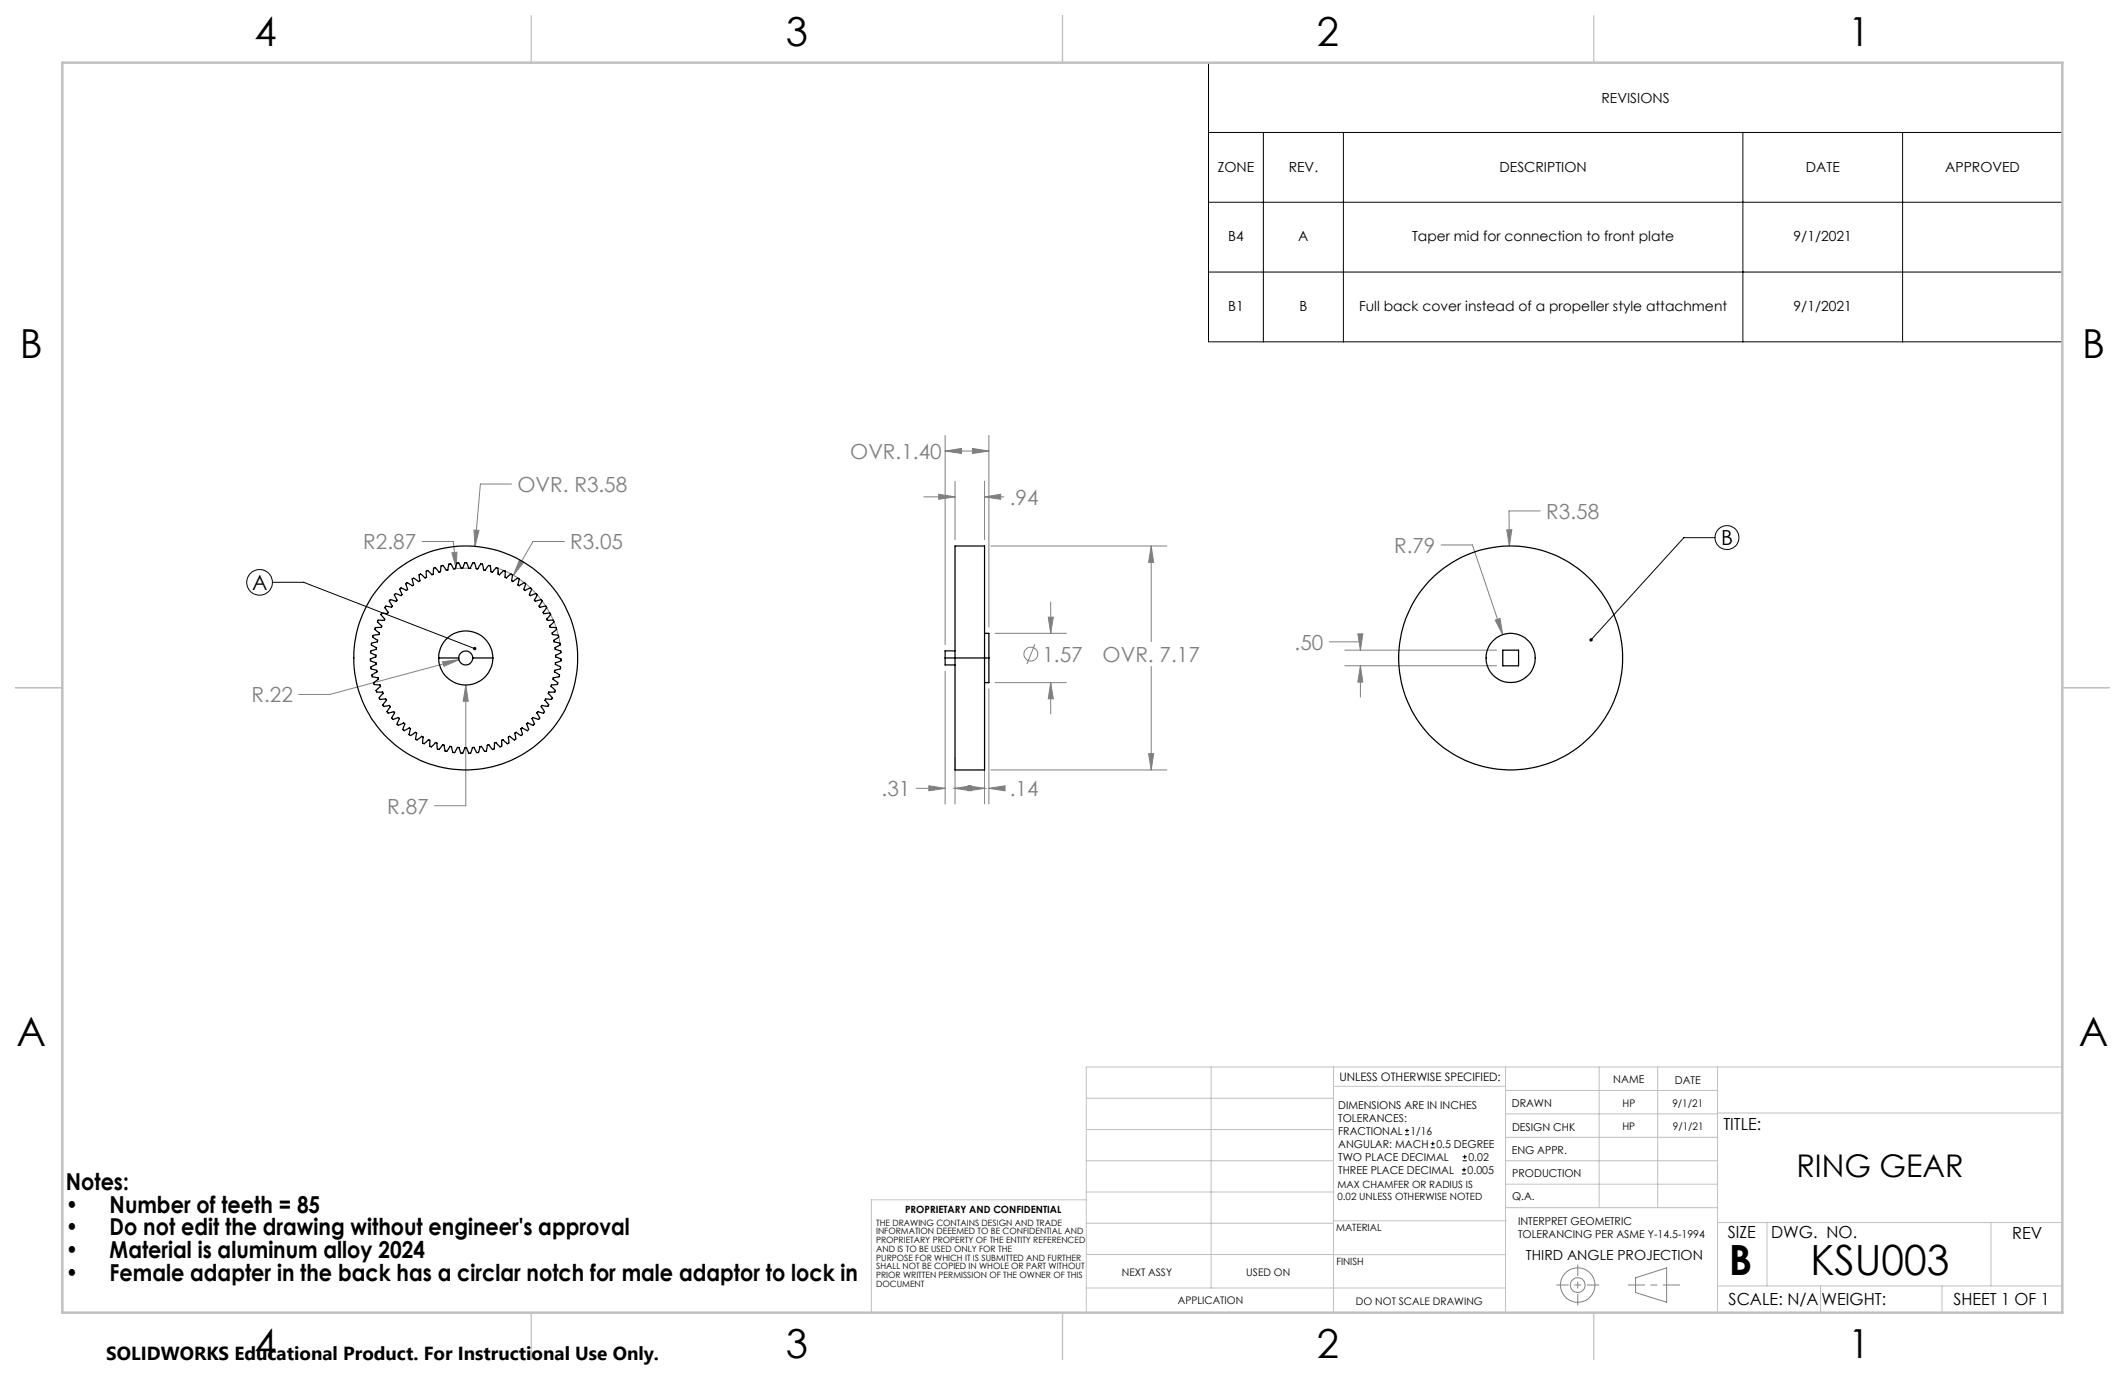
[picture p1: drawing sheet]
<svg xmlns="http://www.w3.org/2000/svg" width="432mm" height="279mm" viewBox="0 0 432 279" stroke-linecap="round" stroke-linejoin="round" font-family="sans-serif">
<g fill="none" stroke="#808080" stroke-width=".2">
<path d="M104 98.4h-6.4l-1.1 12.6M192.1 91.7l3.3-.6v1zM192.1 88.5v42.5M192.1 91.7h8.8M192.1 91.7h.1M194.1 97.8v11.9M197.6 91.1l3.3 .6-3.3 .4zM200.1 97.8v11.9M200.9 88.5v38.9M85.8 110h6.3l.6 5.5M91.8 112.3l1.1-.1-.2 3.3zM95.8 115.5h-2.2l-1.3 .1"/>
<path d="M96.3 107.7l1 .1-.8 3.2zM101.5 115.6a19.4 19.4 0 0 1 12.3 15.5M105.6 113.8l.8 .5-2.1 2.6zM114.7 110h-6.4l-4 6.9M187.7 101h6.4M190.7 100.4l3.4 .6-3.4 .5zM200.1 101l3.2-.6v1.1zM200.1 101h3.9M201.3 110.9h35.8M233.9 110.9l.5 3.4h-1zM233.9 110.9v19.5M292.8 110.7h6.4l6.2 18.3"/>
<path d="M306.2 107.7l1-.1-.5 3.3zM313 103.8h-6.4l.1 7.1M89.9 134.4l3.4-.3-3.1 1.3zM93.3 134.1l-26.3 7h-6.3M94.7 139.2l.4 3.3h-1zM94.7 139.2v24.5h-6.4M192.1 136.4v27M200.1 140v23.4M200.9 140v23.4M202.2 138.7h14.5M202.2 128.7h14.5M210.3 130.9l-1.6 4"/>
<path d="M213 125.4h1l-.5 3.3zM213.5 138.7l.5 3.3h-1zM213.5 122.3v6.4M213.5 138.7v6.4M233.9 135.4v21.1M270.1 130.4h6.3v1.7M273.3 132.1h30.8M273.3 135.3h30.8M275.9 128.8h1l-.5 3.3zM276.4 135.3l.5 3.3h-1zM276.4 135.3v6.3M303.8 126l1-.3 .6 3.3z"/>
<path d="M188.7 159.7l3.4 .5-3.4 .5zM194.1 154v9.4M196.7 159.7l3.4 .5-3.4 .5zM201.3 156.5h35.8M233.4 153.1h1l-.5 3.4zM186.2 160.2h5.9M193.7 160.2h6.7M194.1 160.2l3.2-.5v1zM200.9 160.2l3.3-.5v1zM200.9 160.2h3.1M332.4 259.6l6.3-2v7l-6.3-2z"/>
<circle cx="209.5" cy="132.9" r="1.42"/>
<circle cx="320.6" cy="261.1" r="3.5"/>
<circle cx="320.6" cy="261.1" r="1.49"/>
</g>
<g fill="none" stroke="#000" stroke-width=".2">
<path d="M245.6 12.7h173.5v56.8h-173.5zM245.6 26.9h173.5M256.7 26.9v42.6M273 26.9v42.6M354.2 26.9v42.6M386.6 26.9v42.6M245.6 41.1h173.5M245.6 55.3h173.5M55.4 118.3h6.3l34.7 13.5M348.5 109.3h-6.3l-18.9 20.7M285.5 230.6h.8M285.5 229.7h.8"/>
<path d="M285.9 229.3v.9M290.7 233.2h.8M290.7 232.4h.8M291.1 232v.8M297.1 238.5h.8M297.1 237.7h.8M297.2 235.9h.9M297.2 235.1h.9M297.5 237.3v.8M297.6 234.6v.9"/>
<circle cx="52.7" cy="118.3" r="2.61"/>
<circle cx="350.9" cy="109.2" r="2.42"/>
</g>
<path d="M330.9 261.1h10.4" fill="none" stroke="#808080" stroke-width=".2" stroke-dasharray="15.2 1.3 1.3 1.3" stroke-dashoffset="11.9"/>
<path d="M324.9 261.1h-8.6" fill="none" stroke="#808080" stroke-width=".2" stroke-dasharray="15.2 1.3 1.3 1.3" stroke-dashoffset="12.9"/>
<path d="M320.6 265.2v-8.2" fill="none" stroke="#808080" stroke-width=".2" stroke-dasharray="15.2 1.3 1.3 1.3" stroke-dashoffset="13.1"/>
<g fill="none" stroke="#c0c0c0" stroke-width=".2">
<path d="M246.1 216.8v44.9M271 216.8v49.9M305.9 216.8v49.9M324.9 216.8v28.6M336.8 216.8v28.6M349 216.8v49.9M419.1 216.8h-198.4v49.9M220.7 235.9h50.3M220.7 229.5h50.3M220.7 223.2h50.3M271 220.7h34.9M305.9 231.1h43.1"/>
<path d="M305.9 226.3h43.1M305.9 221.6h43.1M305.9 235.9h43.1M349 226.2h70.1M220.7 248.6h50.3M220.7 242.2h50.3M220.7 254.9h50.3M220.7 243.8h-43.6v22.9M271 255h34.9M271 248.1h35M305.9 240.6h43.1M306 245.4h43"/>
<path d="M349 248.4h70.1M359.1 248.4v12.9M404.6 248.4v12.9M220.7 261.7h85.2M349 261.3h70.1M369.9 261.3v5.4M394.6 261.3v5.4"/>
</g>
<path d="M108 3.2v9.5M215.9 3.2v9.5M323.8 3.2v9.5M3.1 139.7h9.6M419.1 139.7h9.5M108 266.7v9.6M215.9 266.7v9.6M323.8 266.7v9.6" fill="none" stroke="#c0c0c0" stroke-width=".25"/>
<path d="M12.7 12.7h406.4v254h-406.4z" fill="none" stroke="#c0c0c0" stroke-width=".5"/>
<path d="M96.2 131.6a.34 .34 0 0 0 .1 .5 .34 .34 0 0 0 .5-.2l-.4-.1h.4a.35 .35 0 0 0-.2-.3 .35 .35 0 0 0-.4 .1zM323.1 129.8l-.1 .4 .3-.2-.2 .3a.34 .34 0 0 0 .4 0 .34 .34 0 0 0 .1-.5 .34 .34 0 0 0-.5 0z" fill="#000"/>
<path d="M96.3 107.7l.2 3.3 .8-3.2zM94.7 139.2l-.6 3.3h1zM105.6 113.8l-1.3 3.1 2.1-2.6zM91.8 112.3l.9 3.2 .2-3.3zM89.9 134.4l.3 1 3.1-1.3zM233.9 110.9l.5 3.4h-1zM233.4 153.1h1l-.5 3.4zM213.5 138.7l.5 3.3h-1zM213 125.4h1l-.5 3.3zM200.1 101l3.2-.6v1.1zM190.7 100.4l3.4 .6-3.4 .5zM192.1 91.7l3.3-.6v1zM197.6 91.1l3.3 .6-3.3 .4zM196.7 159.7l3.4 .5-3.4 .5zM200.9 160.2l3.3-.5v1zM188.7 159.7l3.4 .5-3.4 .5zM194.1 160.2l3.2-.5v1zM306.2 107.7l.5 3.2 .5-3.3zM303.8 126l1.6 3-.6-3.3zM275.9 128.8h1l-.5 3.3zM276.4 135.3l.5 3.3h-1z" fill="#808080"/>
<g fill="none" stroke="#000" stroke-width=".25">
<path d="M102.7 116.1h.1M194.1 110.9h6v45.6h-6zM80.3 120.7l.8 .2a.36 .36 0 0 0 .6-.1l-.5-1.1 .3-.2 1.2 .4a.35 .35 0 0 0 0-.6l-.1-.8a.35 .35 0 0 1 .5 .1l.3 .2a.36 .36 0 0 0 .3 .2 .36 .36 0 0 0 .3-.1l-.1-.6a.43 .43 0 0 1 0-.7 .43 .43 0 0 1 .7 .2l.5 .3 .2-.1-.1-.6a.42 .42 0 0 1 .1-.7 .42 .42 0 0 1 .6 .3l.5 .4 .3-.1-.1-1.2 .3-.2 .9 .9 .2-.1 .1-1.3h.3l.8 .9 .3-.1 .1-.6a.42 .42 0 0 1 .2-.7 .42 .42 0 0 1 .5 .5l.4 .5 .3-.1 .2-1.2h.2h.2l.6 1h.3l.1-.6a.44 .44 0 0 1 .4-.6 .44 .44 0 0 1 .5 .5l.2 .6h.3l.2-.6a.43 .43 0 0 1 .4-.6 .43 .43 0 0 1 .4 .6l.3 .6h.3l.2-.6a.42 .42 0 0 1 .5-.5 .42 .42 0 0 1 .3 .6l.2 .6h.3l.6-1h.2h.1l.3 1.2 .3 .1 .3-.5a.42 .42 0 0 1 .6-.5 .42 .42 0 0 1 .2 .7l.1 .6 .2 .1 .8-.9h.3l.1 .7a.45 .45 0 0 0 .3 .7l.8-.9 .4 .2-.1 1.2 .3 .1 .4-.4a.43 .43 0 0 1 .7-.3 .43 .43 0 0 1 .1 .7l-.1 .6 .2 .2 .5-.4a.44 .44 0 0 1 .7-.3l.1 .2-.2 1.2a.32 .32 0 0 0 .3 .1 .32 .32 0 0 0 .3-.2l.2-.2a.36 .36 0 0 1 .6-.1 .36 .36 0 0 1 0 .6l-.3 .7 .3 .2 1.1-.5 .2 .2-.4 1.1 .2 .2 .5-.2a.5 .5 0 0 1 .8 .1l-.5 1.1 .2 .2 1.2-.4 .2 .3-.6 1.1a.32 .32 0 0 0 .5 .1l.8-.1 .2 .3-.8 .9 .2 .3 1.1-.1 .2 .1a.36 .36 0 0 1-.2 .5l-.5 .6 .1 .3 .5-.1a.63 .63 0 0 1 .8 .2l.1 .2-.9 .8 .1 .3h1.2l.1 .4-.9 .7 .1 .3 .6 .1a.42 .42 0 0 1 .6 .3 .42 .42 0 0 1-.5 .5l-.5 .3 .1 .3 1.2 .3v.4l-1 .5v.3l1.2 .5v.2l-1.1 .5v.4l1.1 .4v.4l-1.1 .4v.3l.5 .3a.43 .43 0 0 1 .5 .4 .43 .43 0 0 1-.6 .4l-.6 .1v.3l1 .7-.1 .3-1.2 .2v.3l.8 .6 .1 .3a.42 .42 0 0 1-.7 .2l-.6 .1-.1 .3 1 .8-.2 .3h-1.2l-.1 .3 .9 .9-.2 .3-1.2-.1-.2 .3 .4 .5a.42 .42 0 0 1 .3 .6 .42 .42 0 0 1-.7 .1l-.6-.1-.1 .2 .3 .5a.43 .43 0 0 1 .2 .7 .43 .43 0 0 1-.6 0l-.6-.2-.2 .3 .6 1-.2 .3-1.2-.4-.2 .2 .5 1.1-.3 .3-1.1-.5-.2 .2 .4 1.1-.2 .3-1.1-.6-.3 .2 .2 .4a.59 .59 0 0 1 0 .9l-.1 .1-1-.7-.3 .2 .2 1.2-.2 .2-1-.8-.3 .2 .1 1.2-.3 .1-.9-.8-.1 .1a.25 .25 0 0 0-.3 .1 .25 .25 0 0 0 .2 .3v.2a.46 .46 0 0 1 0 .5 .46 .46 0 0 1-.4 .3l-.8-.9-.3 .1-.1 1.2-.3 .1-.9-1-.2 .1-.2 1.2-.3 .1-.7-1h-.3l-.1 .6a.43 .43 0 0 1-.4 .6 .43 .43 0 0 1-.4-.5l-.3-.5h-.3l-.4 1.1-.3 .1-.5-1.2h-.3l-.5 1.2h-.2a1.46 1.46 0 0 1-.6-1.2h-.2l-.4 .6a.39 .39 0 0 1-.6 .4l-.3-1.2h-.3l-.6 1-.4-.1-.2-1.2-.2-.1-.8 1-.3-.1-.1-1.2-.3-.1-.8 .9-.2-.1-.2-.4v-.9l-.2-.1-1 .8-.2-.1 .1-1.2-.3-.2-1 .8-.2-.2 .2-1.2-.3-.2-.5 .4a.43 .43 0 0 1-.6 .2 .43 .43 0 0 1 0-.7l.1-.6-.2-.2-1.1 .6-.1-.1-.2-.2 .5-1.1-.3-.2-.5 .2a.43 .43 0 0 1-.7 .2 .43 .43 0 0 1 .1-.7l.3-.6-.2-.2-1.2 .4-.1-.2-.1-.1 .6-1.1-.2-.2-.6 .2a.42 .42 0 0 1-.7-.1 .42 .42 0 0 1 .3-.6l.3-.5-.2-.3-1.1 .2-.2-.3 .7-.9-.1-.2h-1.2l-.1-.2v-.2l.8-.9-.1-.2h-1.3l-.1-.3 .9-.8-.1-.3-.6-.1a.42 .42 0 0 1-.6-.2 .42 .42 0 0 1 .4-.5l.5-.4-.1-.3-1.2-.2v-.1v-.2l1-.7v-.3l-.6-.1a.43 .43 0 0 1-.6-.4 .43 .43 0 0 1 .5-.4l.5-.3v-.3l-.6-.2a.44 .44 0 0 1-.5-.4 .44 .44 0 0 1 .5-.4l.6-.2v-.4l-1.1-.5v-.1v-.2l1.2-.4v-.3l-.5-.3a.42 .42 0 0 1-.5-.5 .42 .42 0 0 1 .6-.2l.6-.2v-.2v-.1l-.5-.3a.42 .42 0 0 1-.4-.5 .42 .42 0 0 1 .6-.3l.6-.1 .1-.3-.9-.8 .1-.3h1.2l.1-.3-.5-.4a.43 .43 0 0 1-.3-.6 .43 .43 0 0 1 .6-.2h.7l.1-.2-.4-.5a.42 .42 0 0 1-.3-.6 .42 .42 0 0 1 .6-.1l.6 .1 .2-.3-.7-.9 .1-.3 1.3 .2 .1-.2-.3-.5a.44 .44 0 0 1-.2-.7 .44 .44 0 0 1 .7 0l.6 .2 .2-.2-.6-1.1zM89.1 133.7a5.5 5.5 0 0 0 5.6 5.5 5.5 5.5 0 0 0 5.5-5.5M89.1 133.7a5.5 5.5 0 0 1 5.6-5.5 5.5 5.5 0 0 1 5.5 5.5M89.1 133.7h4.1M93.2 133.7a1.43 1.43 0 0 0 1.4 1.4 1.43 1.43 0 0 0 1.5-1.4M93.2 133.7a1.43 1.43 0 0 1 1.4-1.4 1.43 1.43 0 0 1 1.5 1.4M96.1 133.7h4.1M192.1 133.7v1.4h2M192.1 133.7h8.8M194.1 132.3h-2v1.4"/>
<path d="M200.1 128.7h.8v5M200.9 133.7v5h-.8M305.4 132.1h3.2v3.2h-3.2z"/>
<circle cx="94.6" cy="133.7" r="22.7"/>
<circle cx="307" cy="133.7" r="22.7"/>
<circle cx="307" cy="133.7" r="5"/>
</g>
<g font-size="8.5">
<text x="351.3" y="259">B</text>
<text x="367.9" y="259">KSU003</text>
</g>
<g font-size="8.1">
<text x="51.7" y="9.3">4</text>
<text x="159.7" y="9.3">3</text>
<text x="267.6" y="9.3">2</text>
<text x="375.6" y="9.3">1</text>
<text x="4" y="72.8">B</text>
<text x="423.1" y="72.8">B</text>
<text x="3.3" y="212.5">A</text>
<text x="422.4" y="212.5">A</text>
<text x="51.7" y="276">4</text>
<text x="159.7" y="276">3</text>
<text x="267.6" y="276">2</text>
<text x="375.6" y="276">1</text>
</g>
<text font-size="6.3" x="365" y="239.1">RING GEAR</text>
<g font-size="4.7">
<text x="13.4" y="241.8">Notes:</text>
<text x="13.4" y="246.4">•</text>
<text x="13.4" y="251">•</text>
<text x="22.3" y="246.4">Number of teeth = 85</text>
<text x="22.3" y="251">Do not edit the drawing without engineer's approval</text>
<text x="13.4" y="255.6">•</text>
<text x="22.3" y="255.6">Material is aluminum alloy 2024</text>
<text x="13.4" y="260.2">•</text>
<text x="22.3" y="260.2">Female adapter in the back has a circlar notch for male adaptor to lock in</text>
</g>
<g font-size="4.2" fill="#808080">
<text x="172.8" y="93.2">OVR.1.40</text>
<text x="105.1" y="99.9">OVR. R3.58</text>
<text x="205.2" y="102.5">.94</text>
<text x="314.2" y="105.4">R3.58</text>
<text x="73.8" y="111.6">R2.87</text>
<text x="115.8" y="111.6">R3.05</text>
<text x="283.3" y="112.3">R.79</text>
<text x="211.8" y="134.4">1.57</text>
<text x="224.1" y="134.5">OVR. 7.17</text>
<text x="263.1" y="132">.50</text>
<text x="51.1" y="142.7">R.22</text>
<text x="179.1" y="161.8">.31</text>
<text x="205.2" y="161.8">.14</text>
<text x="78.7" y="165.3">R.87</text>
</g>
<g font-size="4.2">
<text x="349.7" y="110.7">B</text>
<text x="51.2" y="119.8">A</text>
</g>
<text font-size="3.8" x="21.6" y="276.3">SOLIDWORKS Educational Product. For Instructional Use Only.</text>
<g font-size="3.4">
<text x="350.2" y="229.5">TITLE:</text>
<text x="351.1" y="251.6">SIZE</text>
<text x="359.9" y="251.6">DWG. NO.</text>
<text x="408.9" y="251.7">REV</text>
<text x="351.2" y="265.2">SCALE: N/A</text>
<text x="370.1" y="265.3">WEIGHT:</text>
<text x="396.9" y="265.2">SHEET 1 OF 1</text>
</g>
<g font-size="2.8">
<text x="325.4" y="20.9">REVISIONS</text>
<text x="247.5" y="35">ZONE</text>
<text x="261.9" y="35">REV.</text>
<text x="304.7" y="35">DESCRIPTION</text>
<text x="366.9" y="35">DATE</text>
<text x="395.3" y="35">APPROVED</text>
<text x="249.6" y="49">B4</text>
<text x="263.8" y="49">A</text>
<text x="286.9" y="49">Taper mid for connection to front plate</text>
<text x="364.5" y="49">9/1/2021</text>
<text x="249.6" y="63.1">B1</text>
<text x="264.1" y="63.1">B</text>
<text x="276.2" y="63.1">Full back cover instead of a propeller style attachment</text>
<text x="364.5" y="63.1">9/1/2021</text>
<text x="310.1" y="255.9">THIRD ANGLE PROJECTION</text>
</g>
<text font-size="2.4" x="272.2" y="219.7">UNLESS OTHERWISE SPECIFIED:</text>
<g font-size="2.2">
<text x="327.8" y="220.1">NAME</text>
<text x="340.3" y="220.2">DATE</text>
<text x="271.9" y="225.3">DIMENSIONS ARE IN INCHES</text>
<text x="271.9" y="227.9">TOLERANCES:</text>
<text x="307.2" y="224.9">DRAWN</text>
<text x="271.9" y="230.6">FRACTIONAL</text>
<text x="271.9" y="233.2">ANGULAR: MACH</text>
<text x="286.6" y="230.6">1/16</text>
<text x="291.9" y="233.2">0.5 DEGREE</text>
<text x="307.3" y="229.8">DESIGN CHK</text>
<text x="271.9" y="238.5">THREE PLACE DECIMAL</text>
<text x="271.9" y="235.9">TWO PLACE DECIMAL</text>
<text x="298.2" y="238.5">0.005</text>
<text x="298.4" y="235.9">0.02</text>
<text x="307.2" y="234.5">ENG APPR.</text>
<text x="307.3" y="239.2">PRODUCTION</text>
<text x="307.3" y="243.9">Q.A.</text>
<text x="308.5" y="249">INTERPRET GEOMETRIC</text>
<text x="308.5" y="251.6">TOLERANCING PER ASME Y-14.5-1994</text>
</g>
<g font-size="2.1">
<text x="329.7" y="225">HP</text>
<text x="339.8" y="225">9/1/21</text>
<text x="329.7" y="229.6">HP</text>
<text x="339.9" y="229.6">9/1/21</text>
<text x="227.9" y="259.2">NEXT ASSY</text>
<text x="253.3" y="259.2">USED ON</text>
<text x="239.3" y="265">APPLICATION</text>
<text x="275.5" y="265.1">DO NOT SCALE DRAWING</text>
</g>
<g font-size="2">
<text x="271.8" y="241.4">MAX CHAMFER OR RADIUS IS</text>
<text x="271.8" y="243.9">0.02 UNLESS OTHERWISE NOTED</text>
<text x="183.9" y="246.4">PROPRIETARY AND CONFIDENTIAL</text>
<text x="271.5" y="250.2">MATERIAL</text>
<text x="271.5" y="257">FINISH</text>
</g>
<g font-size="1.8">
<text x="178" y="249.1">THE DRAWING CONTAINS DESIGN AND TRADE</text>
<text x="178" y="250.8">INFORMATION DEEEMED TO BE CONFIDENTIAL AND</text>
<text x="178" y="252.6">PROPRIETARY PROPERTY OF THE ENTITY REFERENCED</text>
<text x="178" y="254.4">AND IS TO BE USED ONLY FOR THE</text>
<text x="178" y="256.1">PURPOSE FOR WHICH IT IS SUBMITTED AND FURTHER</text>
<text x="178" y="257.9">SHALL NOT BE COPIED IN WHOLE OR PART WITHOUT</text>
<text x="178" y="259.7">PRIOR WRITTEN PERMISSION OF THE OWNER OF THIS</text>
<text x="178" y="261.4">DOCUMENT</text>
</g>
</svg>
